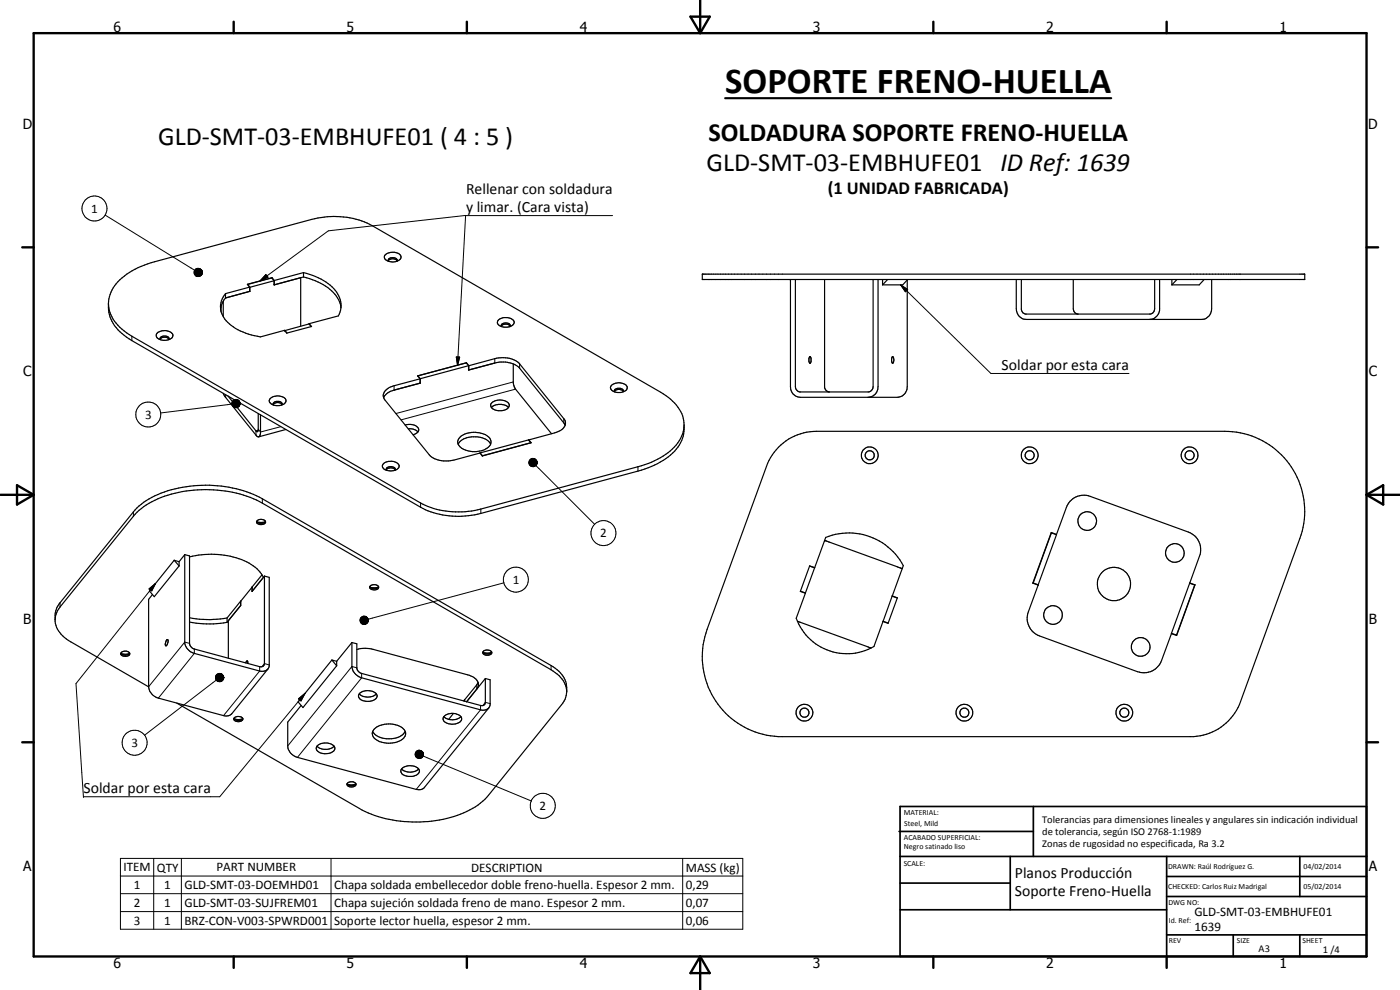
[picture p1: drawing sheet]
<svg xmlns="http://www.w3.org/2000/svg" width="420mm" height="297mm" viewBox="0 0 420 297" stroke-linecap="round" stroke-linejoin="round" font-family="sans-serif">
<g fill="none" stroke="#000" stroke-width=".35">
<path d="M115.5 76.6a3.4 3.4 0 0 1 4.8 .1 1.61 1.61 0 0 1-1.7 1.8 2.86 2.86 0 0 1-3.2-1.1zM116.5 78.2a1.43 1.43 0 0 1 1.2-1 1.43 1.43 0 0 1 1.4 .6v.6M116.5 78.2l.1 .2M116.5 78.3a1.67 1.67 0 0 1 2.7 0M32.5 91.1a11.4 11.4 0 0 0 6.3 10.6l87.4 50.5a25.2 25.2 0 0 0 18.1 1.9l47.2-12.7a22.4 22.4 0 0 0 12-7.3 9.7 9.7 0 0 0 1.8-6.6M32.5 91.1a11 11 0 0 0 5.5 8.8l88.2 51a25.5 25.5 0 0 0 18.1 1.8l47.2-12.7a19.8 19.8 0 0 0 12.7-8.4l.9-2.1 .2-2M32.5 91.1a11.2 11.2 0 0 1 5.5-8.8l3.4-2 4-1.5 48.1-13a24.2 24.2 0 0 1 18.2 1.9l86.6 50a12.8 12.8 0 0 1 6.9 8.5l.1 1.3M47.2 99.9a3.3 3.3 0 0 1 4.7 .6 1.7 1.7 0 0 1-2.1 1.6 2.24 2.24 0 0 1-2.9-1.6zM66.3 91.9v1.5M67 90.3v4.7M67.7 88.1a6.3 6.3 0 0 0 1.7 9.6 19.8 19.8 0 0 0 8.7 3.4l7.3-2 .7 .8 7.4-1.9-.7-.9M67.7 88.1v1.3"/>
<path d="M67.7 89.4l-1 1.6-.5 1.7M74.3 85.3l.7 .9M74.3 85.3v.1M74.9 86.1v1.3l-7.2 2M74.9 86.1l-7.2 2M74.9 87.3l.1 .1M75 87.4l-7.3 2M75 86.2v1.2M81.6 83.3l-7.4 2 .7 .8M81.6 83.3v.2M81.6 83.3l.7 .9M82.2 85.3l.1 .2"/>
<path d="M82.2 84.2l-7.2 2M82.2 84.2l-.6-.8-7.3 1.9M82.2 84.2v1.3l8-2.2v14.6M82.3 84.2v1.3M91.1 83.1a15.7 15.7 0 0 1 10.5 6.9l.7 2.3M91.1 83.1l-8.8 2.4M91.1 81.8a15.2 15.2 0 0 1 10.6 7l.6 1.8v1.8M91.1 81.8v1.3M91.1 81.8l-8.8 2.4M92.8 97.1v.2M93.4 98l-.7-.8-7.2 2 .6 .7M102.3 92.4l-.8 2.4-8.7 2.3"/>
<path d="M149.5 96.1l.6-.5a3.6 3.6 0 0 1 4 .5 1.43 1.43 0 0 1-1.5 2 2.81 2.81 0 0 1-3.3-1.3zM150.4 97.8a1.46 1.46 0 0 1 2.3-.7l.3 .2 .1 .5M150.4 97.8l.1 .2M150.4 97.8a1.78 1.78 0 0 1 2.7 0M153.1 97.8l-.1 .2M210.8 82.3h180.8v1.6h-180.8zM237.1 83.9l.1 .1M237.2 83.9v32.1a3 3 0 0 0 3 3.2h29.1a3.1 3.1 0 0 0 3-3.2v-32M238.7 83.9v32.1l.2 .8 1.1 .8h20.8l1-.8 .2-.8v-32.1M247.5 83.9v32.4l.3 .7 .9 .6M263.5 83.9v32.1a3 3 0 0 1-3 3.2M264.9 83.9v1.6"/>
<path d="M266.4 83.9l-1.5 1.6M272.4 83.9l-1.5 1.6h-6M305 83.9v8.7a3.1 3.1 0 0 0 3 3.2h52.6a3.1 3.1 0 0 0 3-3.2v-8.7M306.5 83.9v9l.5 1 .8 .3h37.5l1-.7 .2-.9v-8.7M322.1 83.9v8.7l.2 .9 1.1 .7M348 83.9v9.2a3.2 3.2 0 0 1-3 2.7M351.7 83.9v1.6M353.2 83.9l-1.5 1.6M361.4 83.9l-1.5 1.6h-8.2M48.1 101.8a1.74 1.74 0 0 1 2.6 0M50.7 101.8l-.1 .1M50.7 101.8v-.4a1.71 1.71 0 0 0-2.5-.1v.6"/>
<path d="M67 118l.5 1 9.5 11.8 .7 .3M68.4 118.8l8.8 10.7 .3-.5v-4.9M81 119.7a3.4 3.4 0 0 1 4.8 .1 1.7 1.7 0 0 1-2 1.9 2.34 2.34 0 0 1-3-1.6zM125.4 112.9l.7 .7M126.1 113.7v1.3M126.1 113.7l-7.8 2a3.9 3.9 0 0 0-3.3 3.1l.6 1.3 13.2 16.3a6.2 6.2 0 0 0 4.2 1.9l3.2-.3 7.8-2.1 .7 .9 14.7-4-.7-.8M126.1 114.9h.1M126.1 114.9l-8.8 2.5-1.2 .7-1 1.2M126.1 113.6v1.3M139.9 108.9l.7 .8M140 108.8l-14.7 4 .8 .9M140 108.8v.2"/>
<path d="M140 108.8l.7 .9M140.6 109.7l-14.5 3.9M140.6 109.7v1.3l7.9-2.1a8.5 8.5 0 0 1 6.5 .8l.9 .8 13.7 17.1M140.7 109.7l-.1 1.2M140.7 109.7l7.8-2.1a7.7 7.7 0 0 1 7.4 1.6l13.3 16.4a2.52 2.52 0 0 1-1.8 3.9l-8.7 2.5M154 109.2v5.7l.6 1.7 10.9 13.5M183.4 115.7a3.2 3.2 0 0 1 4.8 .4 1.84 1.84 0 0 1-2 1.7 2.34 2.34 0 0 1-3-1.6zM184.4 117.5a1.66 1.66 0 0 1 2.7 0M184.5 117.6a.79 .79 0 0 1 .8-1.1h.8a.79 .79 0 0 1 .9 1.1M243 107.1h.2l.2 .5v.9l-.2 .5-.4-.5zM267.8 107.1h.2a1.57 1.57 0 0 1-.1 1.9l-.3-.8zM78.2 124.5v5.5l-.2 .7-.3 .4"/>
<path d="M82 121.4l.1-.5 .8-.5 1.3 .2 .5 .4v.4M82 121.4l.1 .1M82 121.4a1.78 1.78 0 0 1 2.7 0M84.7 121.4l-.1 .1M85.8 128.9l-8.1 2.2M115.1 139.1a3.7 3.7 0 0 1 4.4 .1 1.23 1.23 0 0 1 .1 1.3 1.23 1.23 0 0 1-1.2 .6 3.1 3.1 0 0 1-3.6-.9v-.5zM121.6 127.5a3.1 3.1 0 0 1 4.1 1.4 2.02 2.02 0 0 1-1.8 1.5M122.5 128.7l1.6 .1 1.3 .8M137.5 133.3a4.6 4.6 0 0 1 4.1-2.2h1.6a4.8 4.8 0 0 1 4 2.2M138.1 131.1a7 7 0 0 1 8.9 .3 2.11 2.11 0 0 1-1.2 3.3 6.9 6.9 0 0 1-8.1-1.1 1.73 1.73 0 0 1 .4-2.5zM144.1 135.9l.7 .8M144.1 135.9v.1"/>
<path d="M144.8 136.7v.1M147.5 122.3a1.35 1.35 0 0 1 1.2-2.1 3.2 3.2 0 0 1 4.2 1.4l-.3 .7M147.5 122.3a3.8 3.8 0 0 1 5.1 0M147.5 122.3a3.8 3.8 0 0 0 5.1 0M158.7 132v.1M159.3 132.8l-.7-.8-14.5 3.9M159.3 132.8v.1M159.3 132.8l-14.5 3.9M233.6 134.2a16 16 0 0 1 11.5-4.8h122.5a23.9 23.9 0 0 1 22.5 32.2l-17.8 48.9a16.1 16.1 0 0 1-14 10.5h-124.7a24 24 0 0 1-21.4-32.2l18.2-49.8 1.4-2.6zM77 156.5l.1 .1M77.1 156.3a1.68 1.68 0 0 1 2.6 .3 1.5 1.5 0 0 1-1.4 .8 1.5 1.5 0 0 1-1.3-.9zM77.1 156.6l1.1 .2 1.4-.2"/>
<path d="M77.1 156.6a1.86 1.86 0 0 0 2.3 .1l.2-.1M79.7 156.5l-.1 .1M115.9 141a1.48 1.48 0 0 1 2.6-.5v.6M115.9 141l.1 .1M115.9 141a1.74 1.74 0 0 1 2.7 0M315.5 159.9l1.6 .5M315.5 159.9l-5.4 15M315.6 159.8l-.1 .1M45.8 178.4l-1.2 1.4v26.2a4 4 0 0 0 2.9 3.5l20.3 5.3a2 2 0 0 0 1.8-.7l10.8-13.4M52.3 168.1l1.5 1.7M52.3 168.1l1.5 .4M52.3 168.1l-7.4 9.2 1.4 1.7 7.5-9.2"/>
<path d="M53.8 168.5v1.3M55.4 166.4l-1.6 2.1M55.4 166.4l1.5 .4v26.2l.3 1 1.1 .7 19.6 5.3h.7a.88 .88 0 0 0 .8-.9v-26.3M55.4 166.4v26.6a4.1 4.1 0 0 0 2.9 3l20 5.4 1.4-.1 .7-.6M56.9 167.1a24.1 24.1 0 0 1 19.7 3.1l1.5 1.5 1 1.5-3.4 4.2v-1.3l2.9-3.6M75.6 176.2l-3.3 4.2v1.3l-3.8 4.5v11.3M75.6 176.2h.1M79.4 172.8l1.4 .4v26.6l-.4 .9M79.4 172.8l-3.8 4.7v-1.3M110.9 176l.2 .2M111 176.2l1.1 .2 1.4-.2M111.1 176.2a1.84 1.84 0 0 0 2.4 0"/>
<path d="M111.2 175.8a1.48 1.48 0 0 1 2.4 .5 1.62 1.62 0 0 1-2.7 0zM113.6 176l-.1 .2M243 169.8l1.5 .6M244.5 170.4l-5.5 15.1a16.2 16.2 0 0 0 22.4 8.9M244.5 170.3l-1.5-.5-2.8 7.7 1.5 .5-1.5-.6M244.5 170.3l3.3-9.1a18.6 18.6 0 0 1 23.3 8.5l-3.3 9.1M244.5 170.3v.1M247.5 162.1l23.3 8.5M267.7 178.9l-2.7 7.5M267.7 178.9l1.6 .6M267.8 178.8l1.5 .6-2.8 7.6-1.5-.5M267.8 178.8l-.1 .1"/>
<path d="M270.8 170.6h.1M310.1 174.9l1.5 .6M310.1 174.9l-.1 .1M311.6 175.6l-3 8a5.7 5.7 0 0 0 3.3 7.2l29.5 10.7a5.6 5.6 0 0 0 7.2-3.3l3-8.1M311.6 175.5v.1M317.1 160.4l-1.6-.6-5.5 15.2 1.6 .6M317.1 160.4l2.9-8.1a5.5 5.5 0 0 1 7.2-3.4l29.4 10.7a5.6 5.6 0 0 1 3.4 7.2l-2.9 8.1M317.1 160.4l-5.5 15.1M317.1 160.4h.1M357 175l1.6 .5M357 175l-5.4 15M357.1 174.9l1.5 .6-5.5 15.2-1.5-.6"/>
<path d="M357.1 174.9l-.1 .1M358.6 175.5l-5.5 15M358.6 175.4v.1M16.5 186l.5-2.3 1-1.6 22-27.2a22.2 22.2 0 0 1 11.4-6.6 37.7 37.7 0 0 1 27.3 2.7l86.7 50a8.2 8.2 0 0 1 4.7 6.6l-.5 2.2-1 1.6-22 27.2a24.9 24.9 0 0 1-14.7 7.4 37.5 37.5 0 0 1-24-3.4l-54.9-31.7M36.3 196l.1 .1M36.4 196.1l1 .2 1.5-.2M36.5 195.7a1.51 1.51 0 0 1 2.4 .6 1.66 1.66 0 0 1-2.7-.1zM38.9 196a1.88 1.88 0 0 1-2.5 .1M50.1 191.9h.1a1.58 1.58 0 0 1-.4 1.9l-.2-.7zM56.9 186.6a30.9 30.9 0 0 0 11.2 .1M56.9 185.3a32.5 32.5 0 0 0 11.2 .1M68.1 185.4v1.3"/>
<path d="M72.2 180.4h.1M72.2 180.4v1.3l-4.1 5M72.2 180.4l-4.1 5M73.7 198.9l.5-.6 .1 .8M99.6 198l1.4 1.8M99.6 198l1.4 .4M99.6 198l-10.1 12.6 1.4 1.7 10.1-12.5M101 198.4v1.4M105.6 192.8l-4.6 5.6M105.6 192.8l1.5 .4v7.4l.5 .9 .7 .5 35.9 9.7a1.02 1.02 0 0 0 1.5-1v-7.1M105.6 192.8v7.2a4 4 0 0 0 2.9 3.4l35.7 9.6a2.1 2.1 0 0 0 2.9-1.5v-7.5l-1.4-.4M107.1 194.9l2.1-.4 2.2 .2 29 7.8a3.4 3.4 0 0 1 3.1 3.4l-.2 .6-3.3 4.1 5.7-7"/>
<path d="M144.9 195.6a1.67 1.67 0 0 0 2.7 0M145 195.7l1 .3 1.5-.3M145.1 195.4a1.62 1.62 0 0 1 2.5 .6 1.69 1.69 0 0 1-2.7-.2zM239.3 186.4l22.1 8M265 186.5l-2.7 7.5-.9 .4M265 186.4l1.5 .5M265 186.4v.1M351.6 190l1.5 .5M351.6 190v.1M353.1 190.5l-.1 .1M44.6 206.1l-23.4-13.5a8.5 8.5 0 0 1-4.7-6.1 7.2 7.2 0 0 1 .4-3.7l.8-1.5 22.3-27.7a24 24 0 0 1 14.7-7.4 37.2 37.2 0 0 1 24 3.4l86.7 50.1a7.9 7.9 0 0 1 4.7 7.8M70.2 215.6l.1 .1"/>
<path d="M70.3 215.4a1.76 1.76 0 0 1 2.6 .3 1.48 1.48 0 0 1-1.4 .8 1.48 1.48 0 0 1-1.3-.9zM70.3 215.7l1.1 .2 1.4-.2M70.3 215.7a1.78 1.78 0 0 0 2.5 0M72.8 215.6v.1M90.4 211.7l-4.1 5v7.1a3.8 3.8 0 0 0 3 3.4l35.6 9.7h1.5l1-.7 19.3-23.8M107.8 208.2a3.9 3.9 0 0 0 5.1 0M108 207.9a3.8 3.8 0 0 1 5.1 .6 1.51 1.51 0 0 1-1.4 1.8 3.2 3.2 0 0 1-4.1-1.2v-.5zM111.8 219.5a4.9 4.9 0 0 0 4.1 2.2 6.3 6.3 0 0 0 5.1-1.4l.6-.8M112.2 218.9a7 7 0 0 1 9.2 .1 2.27 2.27 0 0 1-1.7 3.4 6.9 6.9 0 0 1-7.7-1.3l-.3-1zM133.2 215a3.9 3.9 0 0 0 5.1 0M133.4 214.8a3.7 3.7 0 0 1 5.1 .5 1.75 1.75 0 0 1-1.8 1.9 3 3 0 0 1-3.7-1.3l.1-.7zM136.1 214l-1.4 1.9"/>
<path d="M139.4 210h.1M139.4 210l-.3 .3M139.4 210v.4M143.5 204.8l-4.1 5.2M95.2 223.9a3.9 3.9 0 0 0 5.1 0M95.4 223.6a3.7 3.7 0 0 1 5 .6 1.82 1.82 0 0 1-2.2 1.9 2.63 2.63 0 0 1-3.3-1.6zM104.2 235.2a1.74 1.74 0 0 0 2.6 0M104.2 235.3l1.1 .2 1.4-.2M104.3 234.9a1.58 1.58 0 0 1 2.5 .6 1.55 1.55 0 0 1-2.7-.3zM120.5 230.7a3.9 3.9 0 0 0 5.1 0M120.6 230.7a3.7 3.7 0 0 1 5.2 .3 1.66 1.66 0 0 1-1.8 1.9 3.1 3.1 0 0 1-3.7-1.3z"/>
<circle cx="261" cy="136.6" r="1.36"/>
<circle cx="261" cy="136.6" r="2.52"/>
<circle cx="309" cy="136.6" r="1.36"/>
<circle cx="309" cy="136.6" r="2.53"/>
<circle cx="357" cy="136.6" r="2.52"/>
<circle cx="357" cy="136.6" r="1.37"/>
<circle cx="326.3" cy="156.4" r="2.8"/>
<circle cx="334.3" cy="175.2" r="5"/>
<circle cx="352.6" cy="165.9" r="2.81"/>
<circle cx="316" cy="184.5" r="2.81"/>
<circle cx="342.3" cy="194.1" r="2.81"/>
<circle cx="241.4" cy="213.8" r="2.51"/>
<circle cx="241.4" cy="213.8" r="1.37"/>
<circle cx="289.4" cy="213.8" r="2.52"/>
<circle cx="289.4" cy="213.8" r="1.36"/>
<circle cx="337.4" cy="213.8" r="1.36"/>
<circle cx="337.4" cy="213.8" r="2.53"/>
</g>
<g fill="none" stroke="#000" stroke-width=".3">
<path d="M31.5 64.5l26.9 16.6M139.7 64.7l-2.4 44.9M139.7 64.7h44.1M139.7 64.6l-41.2 4.7-20.4 14.9M58.2 81.6l2.5 .1-2.5 .2zM58.2 81.9l2.5-.2-2.4 .5zM58.2 81.7h2.5M58.3 81.3l2.4 .4-2.5-.1zM58.3 82.2l2.4-.5-2.3 .7zM58.4 81.1l2.3 .6-2.4-.4zM58.4 82.4l2.3-.7-2.1 .9zM58.6 80.9l2.1 .8-2.3-.6z"/>
<path d="M58.6 82.6l2.1-.9-2 1.1zM58.7 80.7l.3-.1 1.7 1.1zM58.7 80.7l2 1-2.1-.8zM58.7 82.8l2-1.1-1.7 1.2zM59 80.6l.3-.1 1.4 1.2zM59 82.9l1.7-1.2-1.4 1.3zM59.3 80.5h.3l1.1 1.2zM59.3 83l1.4-1.3-1.1 1.3zM59.6 80.5l.2 .1 .9 1.1zM59.8 80.6l.9 1.1zM60.1 80.6l.6 1.1zM60.3 80.8l.4 .9z"/>
<path d="M60.5 81l.2 .7zM60.6 81.2l.1 .5zM60.7 81.7l-.9 1.2-.2 .1zM60.7 81.7l-.9 1.2zM60.7 81.7l-.6 1.1zM60.7 81.7l-.4 1zM60.7 81.7l-.2 .8zM60.7 81.7l-.1 .6zM60.7 81.7v.3zM79.8 82.4l.6 .8-2.3 1zM270.3 85.5l2.1 1.4-.7 .6zM270.3 85.5l27.1 26.6h41.4"/>
<path d="M39.6 100.9v1.3M67.7 118.4v.9M70.3 119.9l.3-.1 1.4 1.3zM70.6 119.8h.3l1.1 1.3zM70.9 119.8l.3 .1 .8 1.2zM71.2 119.9l.2 .1 .6 1.1zM71.4 120l.6 1.1zM118.3 115.7v1.4M136.9 107.1h1.1l-.7 2.5zM148.5 107.6v1.3M154 114.6l-35.2 9.5M154.7 116.8l-34.4 9.2"/>
<path d="M155.9 109.2v1.3M69.5 120.9l2.5 .2-2.5 .1zM69.5 121.2l2.5-.1-2.4 .4zM69.5 121.2l-21.3 2.7M69.5 121.1h2.5M69.6 120.7l2.4 .4-2.5-.2zM69.6 121.5l2.4-.4-2.2 .6zM69.8 120.4l2.2 .7-2.4-.4zM69.8 121.7l2.2-.6-2.1 .9zM69.9 120.2l.2-.1 1.9 1zM69.9 120.2l2.1 .9-2.2-.7zM69.9 122l2.1-.9-1.9 1z"/>
<path d="M70.1 120.1l.2-.2 1.7 1.2zM70.1 122.1l1.9-1-1.7 1.1zM70.3 122.2l1.7-1.1-1.4 1.2zM70.6 122.3l1.4-1.2-1.1 1.2zM71.6 120.1l.4 1zM71.8 120.3l.2 .8zM71.9 120.6l.1 .5zM72 121.1l-.8 1.2h-.3zM72 121.1l-.8 1.2zM72 121.1l-.6 1.1zM72 121.1l-.4 .9zM72 121.1l-.2 .7z"/>
<path d="M72 121.1l-.1 .5zM72 121.1v.2zM77.5 129.1l-.7 .2v1.3M84.3 128l-6.1 1.6-.7-.8M158.7 138.7l2.5 .1-2.5 .1zM158.7 138.9l2.5-.1-2.4 .4zM158.7 138.8h2.5M158.8 138.4l2.4 .4-2.5-.1zM158.8 139.2l2.4-.4-2.3 .6zM158.9 138.2l2.3 .6-2.4-.4zM158.9 139.4l2.3-.6-2.2 .9zM159 137.9l.2-.1 2 1z"/>
<path d="M159 137.9l2.2 .9-2.3-.6zM159 139.7l2.2-.9-2 1zM159.2 137.8l.3-.2 1.7 1.2zM159.2 139.8l2-1-1.7 1.2zM159.5 137.6l.2-.1 1.5 1.3zM159.5 140l1.7-1.2-1.5 1.2zM159.7 137.5h.3l1.2 1.3zM159.7 140l1.5-1.2-1.2 1.2zM160 137.5l.3 .1 .9 1.2zM160.3 137.6l.2 .1 .7 1.1zM160.5 137.7l.7 1.1zM160.7 137.8l.5 1z"/>
<path d="M160.8 139.7l17.7 17.6M160.9 138l.3 .8zM161.1 138.3l.1 .5zM161.2 138.8l-.9 1.2h-.3zM161.2 138.8l-.9 1.2zM161.2 138.8l-.7 1.1zM161.2 138.8l-.5 .9zM161.2 138.8l-.3 .8zM161.2 138.8l-.1 .5zM161.2 138.8v.3zM169.2 125.6v1.3M40 153.6v1.3"/>
<path d="M78.7 149.6v1.4M126.2 150.9v1.3M144.3 152.7v1.4M191.5 140v1.4M44.7 176.7l2-1.7-1.2 2.3zM46.7 175l-23.9 30.1 2.2 34.2M151.2 174.9l-40.7 10.9M18 180.8v1.3M56.9 193l-1.5-.3-10.8 13.3M58.3 194.7v1.3l-10.8 13.5M80.8 199.5l-1.4-.4-.8 1M108 186l2.5 .1-2.5 .1z"/>
<path d="M108 186.2l2.5-.1-2.4 .4zM108 186.1h2.5M108.1 185.7l2.4 .4-2.5-.1zM108.1 186.5l2.4-.4-2.3 .6zM108.2 185.5l2.3 .6-2.4-.4zM108.2 186.7l2.3-.6-2.1 .9zM108.4 185.3l.2-.2 1.9 1zM108.4 185.3l2.1 .8-2.3-.6zM108.4 187l2.1-.9-1.9 1.1zM108.6 185.1l.2-.1 1.7 1.1zM108.6 187.2l1.9-1.1-1.7 1.2zM108.8 185l.3-.1 1.4 1.2z"/>
<path d="M108.8 187.3l1.7-1.2-1.4 1.2zM109.1 184.9h.2l1.2 1.2zM109.1 187.3l1.4-1.2-1.2 1.3zM109.3 184.9h.3l.9 1.2zM109.6 184.9l.3 .1 .6 1.1zM109.9 185l.6 1.1zM110.1 185.2l.4 .9zM110.3 185.3l.2 .8zM110.4 185.6l.1 .5zM110.5 186.1l-.9 1.2-.3 .1zM110.5 186.1l-.9 1.2zM110.5 186.1l-.6 1.1z"/>
<path d="M110.5 186.1l-.4 1zM110.5 186.1l-.2 .8zM110.5 186.1l-.1 .5zM110.5 186.1v.3zM165.4 199.7v1.3M64.7 203.2l2.4 .1-2.4 .2zM64.7 203.5l2.4-.2-2.4 .4zM64.7 203.3h2.4M64.7 202.9l2.4 .4-2.4-.1zM64.7 203.7l2.4-.4-2.3 .7zM64.8 202.6l2.3 .7-2.4-.4zM64.8 204l2.3-.7-2.1 .8z"/>
<path d="M64.9 204l-21.5 16.6M65 202.4l.2-.1 1.9 1zM65 202.4l2.1 .9-2.3-.7zM65 204.1l2.1-.8-1.9 1zM65.2 202.3l.2-.2 1.7 1.2zM65.2 204.3l1.9-1-1.7 1.2zM65.4 202.1h.3l1.4 1.2zM65.4 204.5l1.7-1.2-1.4 1.2zM65.7 202.1h.2l1.2 1.2zM65.7 204.5l1.4-1.2-1.2 1.3zM65.9 202.1h.3l.9 1.2zM66.2 202.1l.3 .1 .6 1.1z"/>
<path d="M66.5 202.2l.6 1.1zM66.7 202.4l.4 .9zM66.9 202.6l.2 .7zM67 202.8l.1 .5zM67.1 203.3l-.9 1.2-.3 .1zM67.1 203.3l-.9 1.2zM67.1 203.3l-.6 1.1zM67.1 203.3l-.4 1zM67.1 203.3l-.2 .7zM67.1 203.3l-.1 .5zM67.1 203.3v.3zM77.9 200v1.3l-10.8 13.4"/>
<path d="M89.6 209.7l2-1.7-1.3 2.3zM91.6 208l-25.7 31.1h-40.9M107.1 200.4l-1.5-.4-19.3 23.8M108.5 202.1v1.3l-19.2 23.8M143.1 205.5v1.3M144.2 211.7v1.3l-19.3 23.9M147.1 211.1l-1.4-.4-.8 1M124.6 226.2l2.5 .2-2.5 .1zM124.6 226.5l2.5-.1-2.4 .3zM124.6 226.4h2.5M124.7 225.9l2.4 .5-2.5-.2zM124.7 226.7l2.4-.3-2.4 .6z"/>
<path d="M124.7 225.7l2.4 .7-2.4-.5zM124.7 227l2.4-.6-2.2 .8zM124.9 225.5l.2-.2 2 1.1zM124.9 225.5l2.2 .9-2.4-.7zM124.9 227.2l2.2-.8-2 1zM125.1 225.3l.3-.1 1.7 1.2zM125.1 227.4l2-1-1.7 1.1zM125.4 225.2l.2-.1 1.5 1.3zM125.4 227.5l1.7-1.1-1.5 1.2zM125.6 225.1h.3l1.2 1.3zM125.6 227.6l1.5-1.2-1.2 1.2zM125.9 225.1l1.2 1.3z"/>
<path d="M126.1 225.2l1 1.2zM126.4 225.3l.7 1.1zM126.6 225.4l.5 1zM126.8 225.6l.3 .8zM126.9 225.8l.2 .6zM127 226.8l32.5 13.5M127.1 226.4l-1 1.1-.2 .1zM127.1 226.4l-1 1.1zM127.1 226.4l-.7 1.1zM127.1 226.4l-.5 .9zM127.1 226.4l-.3 .7zM127.1 226.4l-.2 .5z"/>
<path d="M127.1 226.4l-.1 .2zM36.1 257.6h186.8v21.2h-186.8zM46.1 257.6v21.2M54.4 257.6v21.2M99.3 257.6v21.2M204.9 257.6v21.2M36.1 262.8h186.8M36.1 268.1h186.8M36.1 273.5h186.8"/>
<circle cx="28.3" cy="62.5" r="3.8"/>
<circle cx="44.5" cy="124.4" r="3.8"/>
<circle cx="181.1" cy="159.9" r="3.8"/>
<circle cx="154.8" cy="173.9" r="3.7"/>
<circle cx="40.4" cy="222.9" r="3.8"/>
<circle cx="162.9" cy="241.8" r="3.8"/>
</g>
<g fill="#000">
<circle cx="85.5" cy="99.2" r=".18"/>
<circle cx="247.5" cy="162.1" r=".18"/>
</g>
<g fill="none" stroke="#000" stroke-width=".71">
<path d="M10.1 9.9h400v277.1h-400zM70.1 6.5v3.4M140.1 6.5v3.4M207.2 5h5.8l-2.9 4.9zM210.1 0v9.9M280.1 6.5v3.4M350.1 6.5v3.4M6.7 74.2h3.4M410.1 74.2h3.5M.1 148.5h10M5.1 145.6l5 2.9-5 2.9zM410.1 148.5h10"/>
<path d="M410.1 148.5l5-2.9v5.8zM6.7 222.7h3.4M410.1 222.7h3.5M70.1 287v3.4M140.1 287v3.4M210.1 287v10M210.1 287l2.9 5h-5.8zM280.1 287v3.4M350.1 287v3.4"/>
</g>
<g fill="none" stroke="#000" stroke-width=".51">
<path d="M269.8 249.5h40.3M270.1 242h140v45h-140zM270.1 257h140M303.2 257v16M310.1 242v15M350.1 257v30M390.1 257v12M270.1 265h33.1M270.1 273h80M350.1 269h60M350.1 263h60M350.1 280.5h60"/>
<path d="M370.1 280.5v6.5M390.1 280.5v6.5"/>
</g>
<g fill="#000">
<path d="M60.6 81.2l.1 .5zM60.5 81l.2 .7zM60.3 80.8l.4 .9zM60.1 80.6l.6 1.1zM59.8 80.6l.9 1.1zM59.6 80.5l.2 .1 .9 1.1zM59.3 80.5h.3l1.1 1.2zM59 80.6l.3-.1 1.4 1.2zM58.7 80.7l.3-.1 1.7 1.1zM58.7 80.7l2 1-2.1-.8zM58.6 80.9l2.1 .8-2.3-.6zM58.4 81.1l2.3 .6-2.4-.4z"/>
<path d="M58.3 82.2l2.4-.5-2.3 .7zM58.4 82.4l2.3-.7-2.1 .9zM58.6 82.6l2.1-.9-2 1.1zM58.7 82.8l2-1.1-1.7 1.2zM59 82.9l1.7-1.2-1.4 1.3zM59.3 83l1.4-1.3-1.1 1.3zM60.7 81.7l-.9 1.2-.2 .1zM60.7 81.7l-.9 1.2zM60.7 81.7l-.6 1.1zM60.7 81.7l-.4 1zM60.7 81.7l-.2 .8zM60.7 81.7l-.1 .6z"/>
<path d="M60.7 81.7v.3zM79.8 82.4l.6 .8-2.3 1zM270.3 85.5l2.1 1.4-.7 .6zM136.9 107.1h1.1l-.7 2.5zM71.9 120.6l.1 .5zM71.8 120.3l.2 .8zM71.6 120.1l.4 1zM71.4 120l.6 1.1zM71.2 119.9l.2 .1 .6 1.1zM70.9 119.8l.3 .1 .8 1.2zM70.6 119.8h.3l1.1 1.3zM70.3 119.9l.3-.1 1.4 1.3z"/>
<path d="M70.1 120.1l.2-.2 1.7 1.2zM69.9 120.2l.2-.1 1.9 1zM69.9 120.2l2.1 .9-2.2-.7zM69.8 120.4l2.2 .7-2.4-.4zM69.6 121.5l2.4-.4-2.2 .6zM69.8 121.7l2.2-.6-2.1 .9zM69.9 122l2.1-.9-1.9 1zM70.1 122.1l1.9-1-1.7 1.1zM70.3 122.2l1.7-1.1-1.4 1.2zM70.6 122.3l1.4-1.2-1.1 1.2zM72 121.1l-.8 1.2h-.3zM72 121.1l-.8 1.2z"/>
<path d="M72 121.1l-.6 1.1zM72 121.1l-.4 .9zM72 121.1l-.2 .7zM72 121.1l-.1 .5zM72 121.1v.2zM161.1 138.3l.1 .5zM160.9 138l.3 .8zM160.7 137.8l.5 1zM160.5 137.7l.7 1.1zM160.3 137.6l.2 .1 .7 1.1zM160 137.5l.3 .1 .9 1.2zM159.7 137.5h.3l1.2 1.3z"/>
<path d="M159.5 137.6l.2-.1 1.5 1.3zM159.2 137.8l.3-.2 1.7 1.2zM159 137.9l.2-.1 2 1zM159 137.9l2.2 .9-2.3-.6zM158.9 138.2l2.3 .6-2.4-.4zM158.8 139.2l2.4-.4-2.3 .6zM158.9 139.4l2.3-.6-2.2 .9zM159 139.7l2.2-.9-2 1zM159.2 139.8l2-1-1.7 1.2zM159.5 140l1.7-1.2-1.5 1.2zM159.7 140l1.5-1.2-1.2 1.2zM161.2 138.8l-.9 1.2h-.3z"/>
<path d="M161.2 138.8l-.9 1.2zM161.2 138.8l-.7 1.1zM161.2 138.8l-.5 .9zM161.2 138.8l-.3 .8zM161.2 138.8l-.1 .5zM161.2 138.8v.3zM44.7 176.7l2-1.7-1.2 2.3zM110.4 185.6l.1 .5zM110.3 185.3l.2 .8zM110.1 185.2l.4 .9zM109.9 185l.6 1.1zM109.6 184.9l.3 .1 .6 1.1z"/>
<path d="M109.3 184.9h.3l.9 1.2zM109.1 184.9h.2l1.2 1.2zM108.8 185l.3-.1 1.4 1.2zM108.6 185.1l.2-.1 1.7 1.1zM108.4 185.3l.2-.2 1.9 1zM108.4 185.3l2.1 .8-2.3-.6zM108.2 185.5l2.3 .6-2.4-.4zM108.1 186.5l2.4-.4-2.3 .6zM108.2 186.7l2.3-.6-2.1 .9zM108.4 187l2.1-.9-1.9 1.1zM108.6 187.2l1.9-1.1-1.7 1.2zM108.8 187.3l1.7-1.2-1.4 1.2z"/>
<path d="M109.1 187.3l1.4-1.2-1.2 1.3zM110.5 186.1l-.9 1.2-.3 .1zM110.5 186.1l-.9 1.2zM110.5 186.1l-.6 1.1zM110.5 186.1l-.4 1zM110.5 186.1l-.2 .8zM110.5 186.1l-.1 .5zM110.5 186.1v.3zM67 202.8l.1 .5zM66.9 202.6l.2 .7zM66.7 202.4l.4 .9zM66.5 202.2l.6 1.1z"/>
<path d="M66.2 202.1l.3 .1 .6 1.1zM65.9 202.1h.3l.9 1.2zM65.7 202.1h.2l1.2 1.2zM65.4 202.1h.3l1.4 1.2zM65.2 202.3l.2-.2 1.7 1.2zM65 202.4l.2-.1 1.9 1zM65 202.4l2.1 .9-2.3-.7zM64.8 202.6l2.3 .7-2.4-.4zM64.7 203.7l2.4-.4-2.3 .7zM64.8 204l2.3-.7-2.1 .8zM65 204.1l2.1-.8-1.9 1zM65.2 204.3l1.9-1-1.7 1.2z"/>
<path d="M65.4 204.5l1.7-1.2-1.4 1.2zM65.7 204.5l1.4-1.2-1.2 1.3zM67.1 203.3l-.9 1.2-.3 .1zM67.1 203.3l-.9 1.2zM67.1 203.3l-.6 1.1zM67.1 203.3l-.4 1zM67.1 203.3l-.2 .7zM67.1 203.3l-.1 .5zM67.1 203.3v.3zM89.6 209.7l2-1.7-1.3 2.3zM126.9 225.8l.2 .6zM126.8 225.6l.3 .8z"/>
<path d="M126.6 225.4l.5 1zM126.4 225.3l.7 1.1zM126.1 225.2l1 1.2zM125.9 225.1l1.2 1.3zM125.6 225.1h.3l1.2 1.3zM125.4 225.2l.2-.1 1.5 1.3zM125.1 225.3l.3-.1 1.7 1.2zM124.9 225.5l.2-.2 2 1.1zM124.9 225.5l2.2 .9-2.4-.7zM124.7 225.7l2.4 .7-2.4-.5zM124.7 226.7l2.4-.3-2.4 .6zM124.7 227l2.4-.6-2.2 .8z"/>
<path d="M124.9 227.2l2.2-.8-2 1zM125.1 227.4l2-1-1.7 1.1zM125.4 227.5l1.7-1.1-1.5 1.2zM125.6 227.6l1.5-1.2-1.2 1.2zM127.1 226.4l-1 1.1-.2 .1zM127.1 226.4l-1 1.1zM127.1 226.4l-.7 1.1zM127.1 226.4l-.5 .9zM127.1 226.4l-.3 .7zM127.1 226.4l-.2 .5zM127.1 226.4l-.1 .2z"/>
</g>
<path d="M69.5 120.9h2.5M69.5 121.3h2.5M158.7 139h2.5M108 185.9h2.5M64.7 203.1h2.4M124.6 226.5h2.5" fill="none" stroke="#000" stroke-width=".38"/>
<path d="M58.2 81.5h2.5M58.2 82h2.5M158.7 138.6h2.5M108 186.3h2.5M64.7 203.5h2.4M124.6 226.1h2.5" fill="none" stroke="#000" stroke-width=".42"/>
<path d="M217.6 29.5h115.9" fill="none" stroke="#000" stroke-width=".63"/>
<text font-size="11" x="217.6" y="27.9">SOPORTE FRENO-HUELLA</text>
<g font-size="7.9">
<text x="47.4" y="43.4">GLD-SMT-03-EMBHUFE01 ( 4 : 5 )</text>
<text x="212.6" y="42.2">SOLDADURA SOPORTE FRENO-HUELLA</text>
<text x="212" y="51.2">GLD-SMT-03-EMBHUFE01 ID Ref: 1639</text>
</g>
<text font-size="5.5" x="248.4" y="58.2">(1 UNIDAD FABRICADA)</text>
<g font-size="4.7">
<text x="139.9" y="58.2">Rellenar con soldadura</text>
<text x="139.9" y="63.5">y limar. (Cara vista)</text>
<text x="300.6" y="111">Soldar por esta cara</text>
<text x="25.1" y="237.9">Soldar por esta cara</text>
<text x="304.6" y="263.5">Planos Producción</text>
<text x="304.6" y="268.9">Soporte Freno-Huella</text>
</g>
<g font-size="4.2">
<text x="34" y="9.6">6</text>
<text x="104" y="9.6">5</text>
<text x="174" y="9.6">4</text>
<text x="244" y="9.6">3</text>
<text x="314" y="9.6">2</text>
<text x="384" y="9.6">1</text>
<text x="6.8" y="38.7">D</text>
<text x="410.6" y="38.7">D</text>
<text x="7" y="112.9">C</text>
<text x="410.8" y="112.9">C</text>
<text x="7" y="187.1">B</text>
<text x="410.8" y="187.1">B</text>
<text x="7" y="261.4">A</text>
<text x="410.8" y="261.4">A</text>
<text x="34" y="290.4">6</text>
<text x="104" y="290.4">5</text>
<text x="174" y="290.4">4</text>
<text x="244" y="290.4">3</text>
<text x="314" y="290.4">2</text>
<text x="384" y="290.4">1</text>
</g>
<g font-size="3.9">
<text x="27.4" y="63.8">1</text>
<text x="43.5" y="125.6">3</text>
<text x="180.2" y="161.2">2</text>
<text x="153.9" y="175.2">1</text>
<text x="39.4" y="224.1">3</text>
<text x="161.9" y="243.1">2</text>
<text x="37.1" y="261.5">ITEM</text>
<text x="47.1" y="261.5">QTY</text>
<text x="65" y="261.5">PART NUMBER</text>
<text x="141.4" y="261.5">DESCRIPTION</text>
<text x="205.8" y="261.6">MASS (kg)</text>
<text x="40.2" y="266.8">1</text>
<text x="49.3" y="266.8">1</text>
<text x="55.4" y="266.8">GLD-SMT-03-DOEMHD01</text>
<text x="100.3" y="266.9">Chapa soldada embellecedor doble freno-huella. Espesor 2 mm.</text>
<text x="205.8" y="266.8">0,29</text>
<text x="40.2" y="272.1">2</text>
<text x="49.3" y="272.1">1</text>
<text x="55.4" y="272.1">GLD-SMT-03-SUJFREM01</text>
<text x="100.3" y="272.2">Chapa sujeción soldada freno de mano. Espesor 2 mm.</text>
<text x="205.8" y="272.1">0,07</text>
<text x="358.5" y="275">GLD-SMT-03-EMBHUFE01</text>
<text x="40.2" y="277.4">3</text>
<text x="49.3" y="277.4">1</text>
<text x="55.4" y="277.4">BRZ-CON-V003-SPWRD001</text>
<text x="100.3" y="277.5">Soporte lector huella, espesor 2 mm.</text>
<text x="205.8" y="277.4">0,06</text>
<text x="358.5" y="279.4">1639</text>
</g>
<g font-size="3.1">
<text x="312.7" y="246.8">Tolerancias para dimensiones lineales y angulares sin indicación individual</text>
<text x="312.7" y="250.4">de tolerancia, según ISO 2768-1:1989</text>
<text x="312.7" y="254">Zonas de rugosidad no especificada, Ra 3.2</text>
<text x="377.7" y="285.6">A3</text>
<text x="397" y="285.9">1 /4</text>
</g>
<g font-size="2.4">
<text x="271.2" y="244.4">MATERIAL:</text>
<text x="271.3" y="252">ACABADO SUPERFICIAL:</text>
<text x="271.4" y="247.9">Steel, Mild</text>
<text x="271.3" y="254.6">Negro satinado liso</text>
<text x="271.2" y="259.7">SCALE:</text>
<text x="350.6" y="260.8">DRAWN: Raúl Rodríguez G.</text>
<text x="391.2" y="260.6">04/02/2014</text>
<text x="350.6" y="266.9">CHECKED: Carlos Ruiz Madrigal</text>
<text x="391.2" y="266.7">05/02/2014</text>
<text x="350.6" y="271.4">DWG NO:</text>
<text x="350.8" y="276.9">Id. Ref:</text>
<text x="350.8" y="282.8">REV</text>
<text x="371.2" y="282.9">SIZE</text>
<text x="390.9" y="282.9">SHEET</text>
</g>
</svg>
